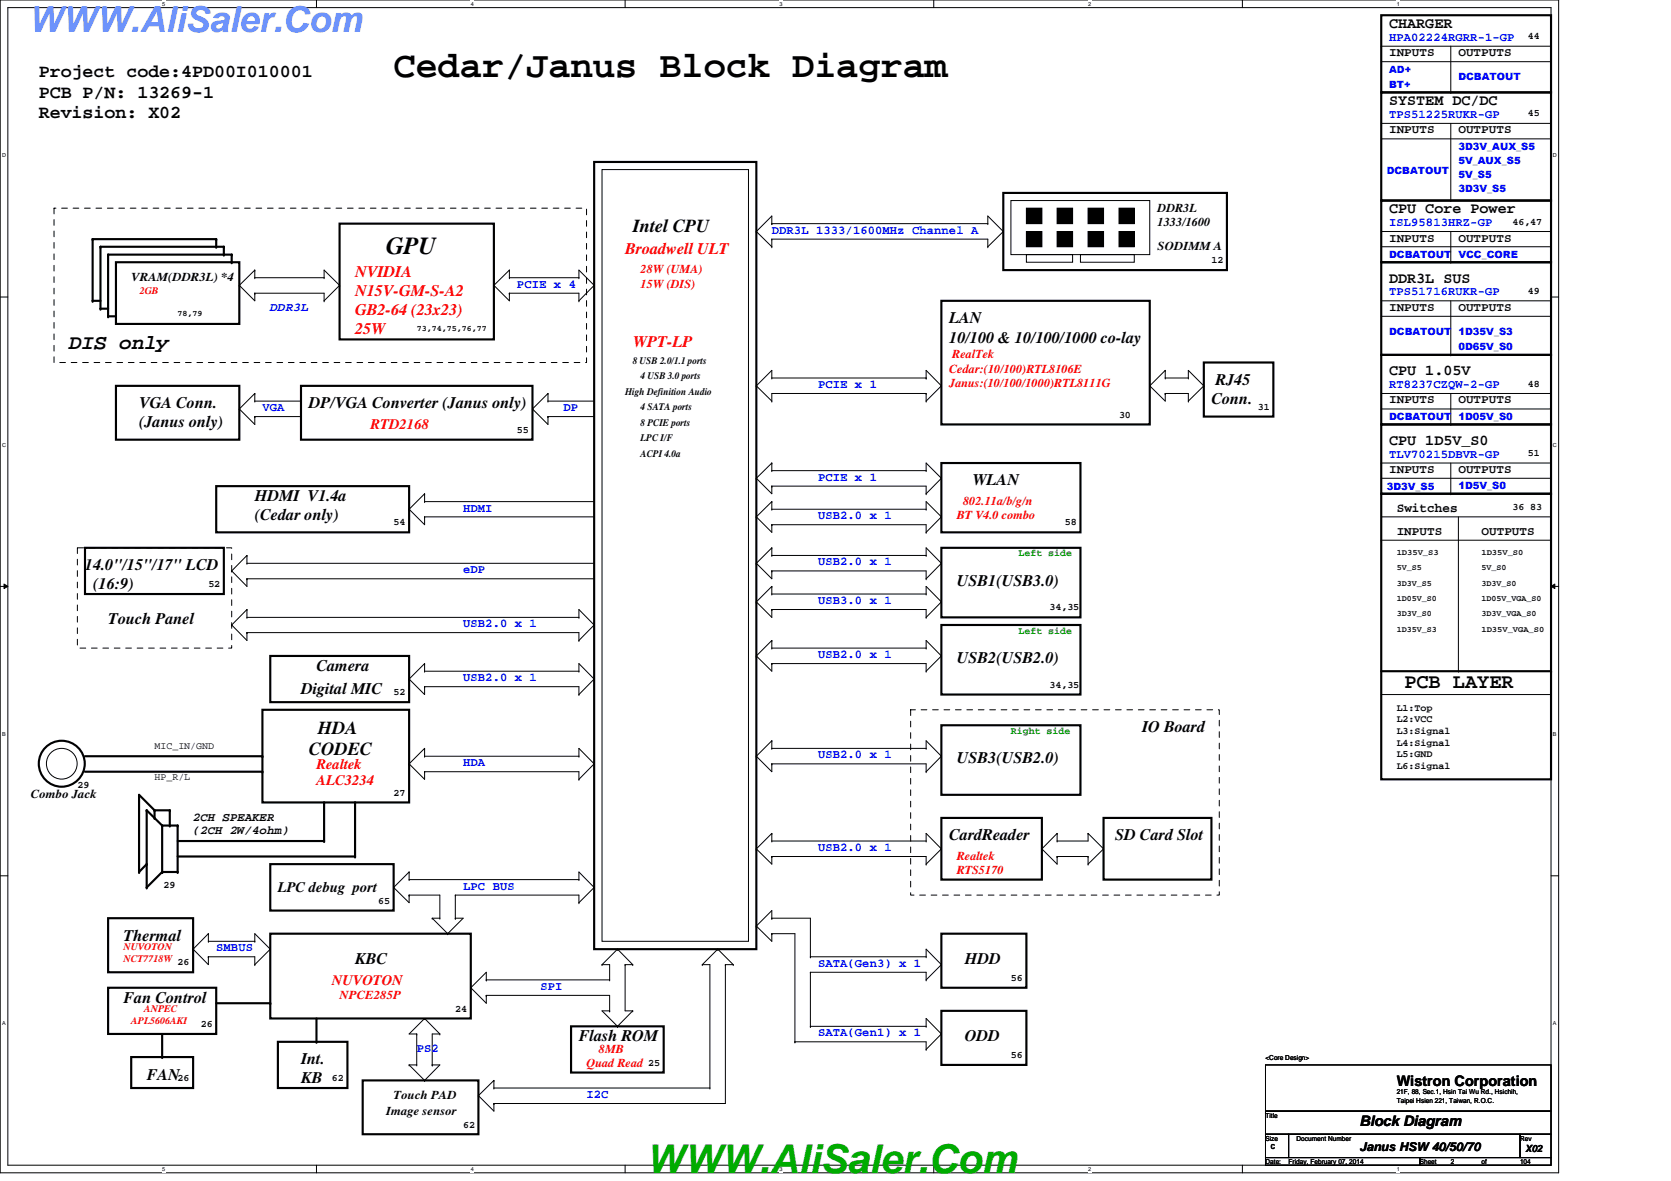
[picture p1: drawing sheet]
<svg xmlns="http://www.w3.org/2000/svg" width="297mm" height="210mm" viewBox="0 0 297 210" stroke-linecap="round" stroke-linejoin="round" font-family="sans-serif">
<path d="M0 0h277.1v208.4h-277.1zM1.4 1.4h274.3v205.7h-274.3z" fill="none" stroke="#000" stroke-width=".18"/>
<g fill="#fff">
<path d="M28.8 .1h.6v1.1h-.6z"/>
<path d="M28.8 207.2h.6v1.1h-.6z"/>
</g>
<path d="M56.3 0v1.4M56.3 207.1v1.3" fill="none" stroke="#000" stroke-width=".18"/>
<g fill="#fff">
<path d="M83.7 .1h.5v1.1h-.5z"/>
<path d="M83.7 207.2h.5v1.1h-.5z"/>
</g>
<path d="M111.1 0v1.4M111.1 207.1v1.3" fill="none" stroke="#000" stroke-width=".18"/>
<g fill="#fff">
<path d="M138.6 .1h.5v1.1h-.5z"/>
<path d="M138.6 207.2h.5v1.1h-.5z"/>
</g>
<path d="M166 0v1.4M166 207.1v1.3" fill="none" stroke="#000" stroke-width=".18"/>
<g fill="#fff">
<path d="M193.4 .1h.6v1.1h-.6z"/>
<path d="M193.4 207.2h.6v1.1h-.6z"/>
</g>
<path d="M220.8 0v1.4M220.8 207.1v1.3" fill="none" stroke="#000" stroke-width=".18"/>
<g fill="#fff">
<path d="M248.3 .1h.5v1.1h-.5z"/>
<path d="M248.3 207.2h.5v1.1h-.5z"/>
<path d="M.4 27.1h.7v1.1h-.7z"/>
<path d="M276.1 27.1h.7v1.1h-.7z"/>
<path d="M.4 78.5h.7v1.1h-.7z"/>
<path d="M276.1 78.5h.7v1.1h-.7z"/>
</g>
<path d="M0 52.8h1.4M275.7 52.8h1.4" fill="none" stroke="#000" stroke-width=".18"/>
<g fill="#fff">
<path d="M.4 129.9h.6v1.1h-.6z"/>
<path d="M276.1 129.9h.6v1.1h-.6z"/>
</g>
<path d="M0 104.2h1.4M.7 103.8l.7 .4-.7 .4zM275.7 104.2h1.4M275.7 104.2l.7-.4v.8z" fill="none" stroke="#000" stroke-width=".18"/>
<path d="M.7 103.8l.7 .4-.7 .4zM275.7 104.2l.7-.4v.8z" fill="#000"/>
<g fill="#fff">
<path d="M.4 181.4h.6v1.1h-.6z"/>
<path d="M276.1 181.4h.6v1.1h-.6z"/>
</g>
<g fill="none" stroke="#000" stroke-width=".18">
<path d="M245.5 8.2h30.2M245.5 8.2h.1M245.5 11h30.2M257.9 16.4h.1M257.9 8.2v8.2M275.7 11h.1M107 30.1h26.1v137.2h-26.1zM137.2 39.8h38.4M137.2 39.8h.1M137.2 39.8v-1.4l-2.8 2.7M175.6 39.8h.1M175.6 39.8v-1.4l2.7 2.7"/>
<path d="M179.7 35.6h24.7v9.7h-24.7zM182.5 37h2.7v2.8h-2.7zM187.9 37h2.8v2.8h-2.8zM193.4 37h2.8v2.8h-2.8zM198.9 37h2.7v2.8h-2.7zM245.5 24.7h30.2M245.5 21.9h30.2M257.9 35.6h.1M257.9 21.9v13.7M275.7 24.7h.1M275.7 21.9h.1M42.5 50.7l2.8 2.8v-1.4"/>
<path d="M42.5 50.7h.1M45.3 49.4h12.3M45.3 52.1h12.3v1.4M45.3 52.1h.1M45.3 48h.1M45.3 49.4h.1M45.3 48l-2.8 2.7M45.3 48v1.4M57.6 53.5h.1M57.6 49.4h.1M57.6 49.4v-1.4l2.8 2.7M60.4 50.7l-2.8 2.8"/>
<path d="M60.4 50.7h.1M87.8 50.7l2.7 2.8v-1.4M87.8 50.7h.1M90.5 49.4h.1M90.5 52.1h.1M90.5 48h.1M90.5 48l-2.7 2.7M90.5 48v1.4M90.5 49.4h12.4M90.5 52.1h12.4v1.4M102.9 49.4h.1M102.9 53.5h.1"/>
<path d="M102.9 49.4v-1.4l2.7 2.7M105.6 50.7h.1M105.6 50.7l-2.7 2.8M134.4 41.1h.1M134.4 41.1l2.8 2.8M137.2 42.5h38.4v1.4M137.2 43.9h.1M137.2 42.5h.1M137.2 42.5v1.4M175.6 43.9h.1M178.3 41.1h.1M178.3 41.1l-2.7 2.8"/>
<path d="M182.5 45.3h8.2v1.3h-8.2zM182.5 41.1h2.7v2.8h-2.7zM187.9 41.1h2.8v2.8h-2.8zM192.1 45.3h9.5v1.3h-9.5zM193.4 41.1h2.8v2.8h-2.8zM198.9 41.1h2.7v2.8h-2.7zM245.5 41.1h30.2M245.5 43.9h30.2M245.5 53.5h30.2M245.5 56.2h30.2M257.9 46.6h.1M257.9 41.1v5.5"/>
<path d="M257.9 53.5v9.6M275.7 41.1h.1M275.7 43.9h.1M275.7 53.5h.1M275.7 56.2h.1M42.5 72.7l2.8 2.7v-1.4M42.5 72.7h.1M45.3 74h8.2M45.3 71.3h8.2M45.3 71.3h.1M45.3 74h.1M45.3 69.9h.1"/>
<path d="M45.3 69.9v1.4M45.3 69.9l-2.8 2.8M94.7 72.7l2.7 2.7v-1.4M94.7 72.7h.1M97.4 74h8.2M97.4 71.3h8.2M97.4 74h.1M97.4 71.3h.1M97.4 69.9h.1M97.4 69.9v1.4M97.4 69.9l-2.7 2.8M134.4 68.6h.1"/>
<path d="M134.4 68.6l2.8 2.7M137.2 71.3h.1M137.2 67.2h.1M137.2 67.2v-1.4l-2.8 2.8M137.2 67.2h27.4M164.6 69.9h.1M164.6 71.3h.1M164.6 67.2h.1M164.6 67.2v-1.4l2.7 2.8M164.6 69.9v1.4M164.6 69.9h-27.4v1.4M167.3 68.6l-2.7 2.7"/>
<path d="M167.3 68.6h.1M204.4 68.6l2.7 2.7v-1.4M204.4 68.6h.1M207.1 67.2h.1M207.1 69.9h.1M207.1 65.8h.1M207.1 65.8v1.4M207.1 65.8l-2.7 2.8M207.1 67.2h4.1M207.1 69.9h4.1v1.4M211.2 67.2h.1M211.2 71.3h.1"/>
<path d="M211.2 67.2v-1.4l2.8 2.8M214 68.6h.1M214 68.6l-2.8 2.7M245.5 69.9h30.2M245.5 72.7h30.2M257.9 75.4h.1M257.9 63.1h.1M257.9 69.9v5.5M275.7 72.7h.1M275.7 69.9h.1M43.9 98.7h.1M43.9 98.7l-2.7 2.8"/>
<path d="M43.9 98.7v1.4M72.7 90.5l2.8 2.8v-1.4M72.7 90.5h.1M75.5 91.9h30.1M75.5 89.2h30.1M75.5 89.2h.1M75.5 87.8h.1M75.5 91.9h.1M75.5 87.8v1.4M75.5 87.8l-2.8 2.7M134.4 91.9h.1M134.4 85h.1"/>
<path d="M134.4 85l2.8 2.8v-1.4M134.4 91.9l2.8 2.7v-1.3M137.2 86.4h27.4v1.4M137.2 93.3h27.4v1.3M137.2 98.7h27.4M137.2 83.7h27.4M137.2 90.5h27.4M137.2 98.7h.1M137.2 97.4h.1M137.2 86.4h.1M137.2 83.7h.1M137.2 93.3h.1"/>
<path d="M137.2 82.3h.1M137.2 90.5h.1M137.2 89.2h.1M137.2 82.3v1.4M137.2 89.2v1.3M137.2 97.4v1.3M137.2 97.4l-2.8 2.7M137.2 82.3l-2.8 2.7M137.2 89.2l-2.8 2.7M164.6 98.7h.1M164.6 83.7h.1M164.6 87.8h.1"/>
<path d="M164.6 90.5h.1M164.6 94.6h.1M164.6 83.7v-1.4l2.7 2.7M164.6 90.5v-1.3l2.7 2.7M164.6 98.7v-1.3l2.7 2.7M167.3 85l-2.7 2.8M167.3 91.9l-2.7 2.7M167.3 85h.1M167.3 91.9h.1M245.5 82.3h30.2M245.5 96h30.2M245.5 82.3h.1"/>
<path d="M245.5 96h.1M245.5 85h30.2M245.5 91.9h30.2M257.9 87.8h.1M257.9 82.3v5.5M259.2 91.9v27.4M275.7 85h.1M275.7 91.9h.1M41.2 101.5l2.7 2.7v-1.3M41.2 111.1l2.7 2.7v-1.4M41.2 101.5h.1M41.2 111.1h.1"/>
<path d="M43.9 100.1h61.7M43.9 102.9h61.7M43.9 112.4h59v1.4M43.9 109.7h59M43.9 112.4h.1M43.9 102.9h.1M43.9 100.1h.1M43.9 109.7h.1M43.9 108.3h.1M43.9 108.3v1.4M43.9 108.3l-2.7 2.8M75.5 119.3h27.4"/>
<path d="M75.5 119.3h.1M75.5 117.9h.1M75.5 117.9v1.4M75.5 117.9l-2.8 2.8M102.9 113.8h.1M102.9 109.7h.1M102.9 119.3h.1M102.9 109.7v-1.4l2.7 2.8M102.9 119.3v-1.4l2.7 2.8M105.6 111.1h.1M105.6 111.1l-2.7 2.7M134.4 107h.1"/>
<path d="M134.4 100.1h.1M134.4 116.6h.1M134.4 100.1l2.8 2.8v-1.4M134.4 107l2.8 2.7v-1.4M134.4 116.6l2.8 2.7v-1.4M137.2 105.6h27.4M137.2 101.5h27.4v1.4M137.2 108.3h27.4v1.4M137.2 117.9h27.4v1.4M137.2 115.2h27.4M137.2 104.2h.1M137.2 105.6h.1"/>
<path d="M137.2 108.3h.1M137.2 101.5h.1M137.2 117.9h.1M137.2 115.2h.1M137.2 113.8h.1M137.2 104.2v1.4M137.2 113.8v1.4M137.2 104.2l-2.8 2.8M137.2 113.8l-2.8 2.8M164.6 105.6h.1M164.6 109.7h.1M164.6 102.9h.1"/>
<path d="M164.6 119.3h.1M164.6 115.2h.1M164.6 105.6v-1.4l2.7 2.8M164.6 115.2v-1.4l2.7 2.8M167.3 107l-2.7 2.7M167.3 100.1l-2.7 2.8M167.3 116.6l-2.7 2.7M167.3 107h.1M167.3 100.1h.1M167.3 116.6h.1M259.2 119.3h.1M72.7 120.7l2.8 2.7v-1.4"/>
<path d="M72.7 135.8l2.8 2.7v-1.3M72.7 120.7h.1M72.7 135.8h.1M75.5 122h27.4v1.4M75.5 137.2h27.4v1.3M75.5 134.4h27.4M75.5 122h.1M75.5 137.2h.1M75.5 134.4h.1M75.5 133h.1M75.5 133v1.4M75.5 133l-2.8 2.8"/>
<path d="M102.9 123.4h.1M102.9 138.5h.1M102.9 134.4h.1M102.9 134.4v-1.4l2.7 2.8M105.6 120.7h.1M105.6 135.8h.1M105.6 120.7l-2.7 2.7M105.6 135.8l-2.7 2.7M134.4 134.4h.1M134.4 134.4l2.8 2.8v-1.4M137.2 135.8h27.4v1.4M137.2 133h27.4"/>
<path d="M137.2 133h.1M137.2 135.8h.1M137.2 131.7h.1M137.2 131.7v1.3M137.2 131.7l-2.8 2.7M164.6 137.2h.1M164.6 133h.1M164.6 133v-1.3l2.7 2.7M167.3 134.4l-2.7 2.8M167.3 134.4h.1M245.5 123.4h30.2M275.7 123.4h.1"/>
<path d="M0 155.7h1.4M70 157.7h.1M70 157.7l2.7 2.7v-1.3M72.7 156.3h30.2M72.7 159.1h5.5v4.1M72.7 159.1h.1M72.7 156.3h.1M72.7 155h.1M72.7 155v1.3M72.7 155l-2.7 2.7M80.9 159.1h22v1.3M80.9 159.1h.1"/>
<path d="M80.9 159.1v4.1M102.9 156.3h.1M102.9 156.3v-1.3l2.7 2.7M105.6 157.7h.1M105.6 157.7l-2.7 2.7M134.4 150.9h.1M134.4 150.9l2.8 2.7v-1.4M137.2 152.2h27.4v1.4M137.2 149.5h27.4M137.2 152.2h.1M137.2 149.5h.1M137.2 148.1h.1"/>
<path d="M137.2 148.1v1.4M137.2 148.1l-2.8 2.8M164.6 153.6h.1M164.6 149.5h.1M164.6 149.5v-1.4l2.7 2.8M167.3 150.9l-2.7 2.7M167.3 150.9h.1M185.2 150.9l2.7 2.7v-1.4M185.2 150.9h.1M187.9 152.2h5.5M187.9 152.2h.1M187.9 148.1h.1"/>
<path d="M187.9 149.5h.1M187.9 148.1v1.4M187.9 148.1l-2.7 2.8M193.4 148.1h.1M193.4 153.6h.1M193.4 152.2h.1M193.4 148.1v1.4h-5.5M193.4 152.2v1.4M193.4 148.1l2.8 2.8M196.2 150.9h.1M196.2 150.9l-2.8 2.7M275.7 155.7h1.4"/>
<path d="M34.3 168.7h.1M34.3 168.7l2.7 2.7v-1.3M37 170.1h8.3v1.4M37 167.3h8.3M37 167.3h.1M37 170.1h.1M37 165.9h.1M37 165.9l-2.7 2.8M37 165.9v1.4M45.3 171.4h.1M45.3 167.3h.1M45.3 167.3v-1.4l2.7 2.8"/>
<path d="M48 168.7l-2.7 2.7M48 168.7h.1M76.8 163.2h1.4M76.8 163.2h.1M76.8 163.2l2.8 2.7M78.2 163.2h.1M79.6 165.9h.1M80.9 163.2h1.4l-2.7 2.7M80.9 163.2h.1M83.7 175.6h.1M83.7 175.6l2.7 2.7v-1.4M86.4 174.2h.1"/>
<path d="M86.4 176.9h.1M86.4 174.2v-1.4l-2.7 2.8M86.4 176.9h22v2.8M86.4 174.2h22M102.9 160.4h.1M107 171.4h1.4v2.8M107 171.4h.1M108.4 179.7h.1M108.4 174.2h.1M108.4 179.7h-1.4l2.8 2.7M109.8 168.7l2.7 2.7M109.8 168.7h.1"/>
<path d="M109.8 168.7l-2.8 2.7M111.1 171.4h.1M111.1 171.4v8.3h1.4M111.1 171.4h1.4M112.5 179.7h.1M112.5 171.4h.1M112.5 179.7l-2.7 2.7M124.8 171.4h1.4v22M124.8 171.4h.1M127.6 168.7h.1M127.6 168.7l-2.8 2.7M127.6 168.7l2.7 2.7"/>
<path d="M128.9 171.4h.1M128.9 171.4h1.4M128.9 171.5v24.6h-41.1M130.3 171.4h.1M134.4 164.6h.1M134.4 164.6l2.8 2.7v-1.4M137.2 165.9h4.1v19.3M137.2 165.9h.1M137.2 163.2h.1M137.2 163.2v-1.4l-2.8 2.8M137.2 163.2h6.9v6.9M144.1 172.8h20.5v1.4"/>
<path d="M144.1 170.1h20.5M144.1 172.8h.1M144.1 170.1h.1M144.1 172.8v9.6M164.6 174.2h.1M164.6 170.1h.1M164.6 170.1v-1.4l2.7 2.8M167.3 171.4l-2.7 2.8M167.3 171.4h.1M72.7 189.3h1.4M72.7 189.3h.1M72.7 189.3l2.8 2.7"/>
<path d="M74.1 183.8h.1M74.1 189.3h.1M74.1 183.8v5.5M75.5 181h.1M75.5 192h.1M75.5 181l2.7 2.8M75.5 181l-2.8 2.8h1.4M76.8 189.3h1.4l-2.7 2.7M76.8 189.3h.1M78.2 183.8h.1M78.2 183.8h-1.4v5.5M85 194.7l2.8 2.8v-1.4"/>
<path d="M85 194.7h.1M87.8 193.4h38.4M87.8 196.1h.1M87.8 192h.1M87.8 193.4h.1M87.8 192l-2.8 2.7M87.8 192v1.4M109.8 182.4h.1M126.2 193.4h.1M141.3 185.2h23.3v1.3M141.3 185.2h.1M144.1 182.4h20.5"/>
<path d="M144.1 182.4h.1M164.6 186.5h.1M164.6 182.4h.1M164.6 182.4v-1.4l2.7 2.8M167.3 183.8l-2.7 2.7M167.3 183.8h.1M225 189.3h50.7v8.2h-50.7zM225 197.5h50.7v4.1h-50.7zM225 201.6h4.1v4.1h-4.1zM225 205.7h27.4v1.4h-27.4zM229.1 201.6h41.1v4.1h-41.1zM252.4 205.7h23.3v1.4h-23.3z"/>
<path d="M270.2 201.6h5.5v4.1h-5.5z"/>
<circle cx="11" cy="135.7" r="2.74"/>
</g>
<g fill="none" stroke="#000" stroke-width=".38">
<path d="M245.5 16.4h30.2v19.2h-30.2zM245.5 2.7h30.2v13.7h-30.2zM60.4 39.8h27.4v20.5h-27.4zM105.6 28.8h28.8v139.9h-28.8zM178.3 34.3h39.8v13.7h-39.8zM245.5 35.6h30.2v11h-30.2zM20.6 46.6h21.9v11h-21.9zM38.4 43.9v-1.4h-21.9v11h1.4M39.8 45.3v-1.4h-21.9v11h1.3M41.2 46.6v-1.3h-22v10.9h1.4M167.3 53.5h37.1v21.9h-37.1zM245.5 46.6h30.2v16.5h-30.2z"/>
<path d="M20.6 68.6h21.9v9.5h-21.9zM53.5 68.6h41.2v9.5h-41.2zM214 64.4h12.4v9.6h-12.4zM245.5 63.1h30.2v12.3h-30.2zM245.5 75.4h30.2v12.4h-30.2zM15.1 97.4h24.7v8.2h-24.7zM38.4 86.4h34.3v8.2h-34.3zM167.3 97.4h24.8v12.3h-24.8zM167.3 82.3h24.8v12.3h-24.8zM245.5 87.8h30.2v50.7h-30.2zM48 116.6h24.7v8.2h-24.7zM167.3 111.1h24.8v12.3h-24.8z"/>
<path d="M245.5 119.3h30.2M15.1 137.2h31.5M15.1 134.4h31.5M46.6 126.2h26.1v16.4h-26.1zM167.3 128.9h24.8v12.4h-24.8zM27.5 144l-2.8-2.7v13.7l1.4-1.4M27.5 144h2.7v2.7M27.5 144v1.4M28.8 146.7h2.8v8.3h-2.8M28.8 146.7l-2.7-2.7v13.7l2.7-2.7M28.8 146.7v8.3M48 153.6h22v8.2h-22z"/>
<path d="M57.6 142.6v6.9h-26M63.1 142.6v9.6h-31.5M167.3 145.4h17.9v10.9h-17.9zM196.2 145.4h19.1v10.9h-19.1zM19.2 163.2h15.1v9.6h-15.1zM19.2 175.6h19.2v8.2h-19.2zM38.4 178.3h9.6M48 165.9h35.7v15.1h-35.7zM167.3 165.9h15.2v9.7h-15.2zM167.3 179.7h15.2v9.6h-15.2zM23.3 187.9h11v5.5h-11zM28.8 183.8v4.1"/>
<path d="M49.4 185.2h12.4v8.2h-12.4zM56.3 181v4.2M64.5 192h20.5v9.6h-20.5zM101.5 182.4h16.5v8.2h-16.5z"/>
<circle cx="11" cy="135.7" r="4.1"/>
</g>
<g fill="#000">
<circle cx="16.5" cy="53.5" r=".19"/>
<circle cx="16.5" cy="42.5" r=".19"/>
<circle cx="17.9" cy="43.9" r=".19"/>
<circle cx="17.9" cy="54.9" r=".19"/>
<circle cx="19.2" cy="45.3" r=".19"/>
<circle cx="19.2" cy="56.2" r=".19"/>
<circle cx="38.4" cy="42.5" r=".19"/>
<circle cx="38.4" cy="43.9" r=".19"/>
<circle cx="39.8" cy="43.9" r=".19"/>
<circle cx="39.8" cy="45.3" r=".19"/>
<circle cx="41.2" cy="46.6" r=".19"/>
<circle cx="41.2" cy="45.3" r=".19"/>
<circle cx="275.7" cy="119.3" r=".19"/>
<circle cx="46.6" cy="134.4" r=".19"/>
<circle cx="46.6" cy="137.2" r=".19"/>
<circle cx="24.7" cy="155" r=".19"/>
<circle cx="26.1" cy="144" r=".19"/>
<circle cx="26.1" cy="153.6" r=".19"/>
<circle cx="26.1" cy="157.7" r=".19"/>
<circle cx="27.5" cy="144" r=".19"/>
<circle cx="27.5" cy="145.4" r=".19"/>
<circle cx="28.8" cy="146.7" r=".19"/>
<circle cx="28.8" cy="155" r=".19"/>
<circle cx="30.2" cy="146.7" r=".19"/>
<circle cx="30.2" cy="144" r=".19"/>
<circle cx="31.6" cy="146.7" r=".19"/>
<circle cx="31.6" cy="155" r=".19"/>
<circle cx="57.6" cy="149.5" r=".19"/>
<circle cx="57.6" cy="142.6" r=".19"/>
<circle cx="63.1" cy="152.2" r=".19"/>
<circle cx="63.1" cy="142.6" r=".19"/>
<circle cx="48" cy="178.3" r=".19"/>
<circle cx="28.8" cy="187.9" r=".19"/>
<circle cx="56.3" cy="185.2" r=".19"/>
</g>
<path d="M9.6 37h94.7v27.4h-94.7zM13.8 97.4h27.4v17.8h-27.4zM161.9 126.2h54.8v32.9h-54.8z" fill="none" stroke="#000" stroke-width=".18" stroke-dasharray="1 1 1 1 1 1 1 1"/>
<g fill="#000">
<path d="M182.5 37h2.7v2.8h-2.7z" fill-rule="evenodd"/>
<path d="M187.9 37h2.8v2.8h-2.8z" fill-rule="evenodd"/>
<path d="M193.4 37h2.8v2.8h-2.8z" fill-rule="evenodd"/>
<path d="M198.9 37h2.7v2.8h-2.7z" fill-rule="evenodd"/>
<path d="M182.5 41.1h2.7v2.8h-2.7z" fill-rule="evenodd"/>
<path d="M187.9 41.1h2.8v2.8h-2.8z" fill-rule="evenodd"/>
<path d="M193.4 41.1h2.8v2.8h-2.8z" fill-rule="evenodd"/>
<path d="M198.9 41.1h2.7v2.8h-2.7z" fill-rule="evenodd"/>
</g>
<text font-size="7.1" fill="#00ab00" x="114.9" y="208.6">WWW.AliSaler.Com</text>
<text font-size="6.6" x="70" y="13.7">Cedar/Janus Block Diagram</text>
<text font-size="6.3" fill="#6b91ff" x="5.1" y="5.6">WWW.AliSaler.Com</text>
<text font-size="4.4" x="68.6" y="45.1">GPU</text>
<g font-size="3.7">
<text x="12.4" y="62.1">DIS only</text>
<text x="249.6" y="122.3">PCB LAYER</text>
</g>
<g font-size="3.3">
<text x="6.9" y="17.4">PCB P/N: 13269-1</text>
<text x="6.9" y="13.7">Project code:4PD00I010001</text>
<text x="6.9" y="21">Revision: X02</text>
<text x="112.5" y="41.3">Intel CPU</text>
<text x="56.5" y="130.5">HDA</text>
<text x="54.9" y="134.2">CODEC</text>
</g>
<g font-size="2.9" fill="#f00">
<text x="111.1" y="45.1">Broadwell ULT</text>
<text x="63.1" y="49.2">NVIDIA</text>
<text x="63.1" y="52.6">N15V-GM-S-A2</text>
<text x="63.1" y="56">GB2-64 (23x23)</text>
<text x="63.1" y="59.4">25W</text>
<text x="112.5" y="61.6">WPT-LP</text>
</g>
<g font-size="2.9">
<text x="168.7" y="57.5">LAN</text>
<text x="168.7" y="60.9">10/100 &amp; 10/100/1000 co-lay</text>
<text x="215.3" y="71.8">Conn.</text>
<text x="216.1" y="68.5">RJ45</text>
<text x="24.7" y="72.6">VGA Conn.</text>
<text x="24.7" y="75.9">(Janus only)</text>
<text x="54.9" y="72.6">DP/VGA Converter (Janus only)</text>
<text x="45.3" y="89">HDMI V1.4a</text>
<text x="172.8" y="86.3">WLAN</text>
<text x="45.3" y="92.4">(Cedar only)</text>
<text x="15.1" y="101.3">14.0&quot;/15&quot;/17&quot; LCD</text>
<text x="16.6" y="104.7">(16:9)</text>
<text x="170.1" y="104.1">USB1(USB3.0)</text>
<text x="19.2" y="111">Touch Panel</text>
<text x="56.3" y="119.2">Camera</text>
<text x="170.1" y="117.8">USB2(USB2.0)</text>
<text x="53.5" y="123.3">Digital MIC</text>
<text x="203" y="130.2">IO Board</text>
<text x="170.1" y="135.6">USB3(USB2.0)</text>
<text x="168.7" y="149.4">CardReader</text>
<text x="198.2" y="149.4">SD Card Slot</text>
<text x="22" y="167.2">Thermal</text>
<text x="63.1" y="171.3">KBC</text>
<text x="171.5" y="171.3">HDD</text>
<text x="22" y="178.2">Fan Control</text>
<text x="102.9" y="185">Flash ROM</text>
<text x="171.5" y="185">ODD</text>
<text x="26.1" y="191.9">FAN</text>
<text x="53.5" y="189.1">Int.</text>
<text x="53.5" y="192.5">KB</text>
</g>
<g font-size="2.7">
<text x="246.9" y="5">CHARGER</text>
<text x="246.9" y="18.7">SYSTEM DC/DC</text>
<text x="246.9" y="37.9">CPU Core Power</text>
<text x="246.9" y="50.3">DDR3L SUS</text>
<text x="246.9" y="66.7">CPU 1.05V</text>
<text x="246.9" y="79.1">CPU 1D5V_S0</text>
</g>
<g font-size="2.6" fill="#f00">
<text x="65.9" y="76.3">RTD2168</text>
<text x="56.3" y="136.7">Realtek</text>
<text x="56.3" y="139.4">ALC3234</text>
<text x="59" y="175.1">NUVOTON</text>
</g>
<g font-size="2.6">
<text x="49.4" y="158.6">LPC debug port</text>
<text x="248.3" y="193">Wistron Corporation</text>
<text x="241.7" y="200.1">BlockDiagram</text>
</g>
<text font-size="2.3" x="248.3" y="91.1">Switches</text>
<g font-size="2.2" fill="#00f">
<text x="246.9" y="7.2">HPA02224RGRR-1-GP</text>
<text x="246.9" y="21">TPS51225RUKR-GP</text>
<text x="137.2" y="41.5">DDR3L 1333/1600MHz Channel A</text>
<text x="246.9" y="40.2">ISL95813HRZ-GP</text>
<text x="91.9" y="51.1">PCIE x 4</text>
<text x="246.9" y="52.5">TPS51716RUKR-GP</text>
<text x="48" y="55.3">DDR3L</text>
<text x="145.4" y="69">PCIE x 1</text>
<text x="246.9" y="69">RT8237CZQW-2-GP</text>
<text x="46.6" y="73.1">VGA</text>
<text x="100.2" y="73.1">DP</text>
<text x="246.9" y="81.3">TLV70215DBVR-GP</text>
<text x="145.4" y="85.4">PCIE x 1</text>
<text x="82.3" y="90.9">HDMI</text>
<text x="145.4" y="92.3">USB2.0 x 1</text>
<text x="82.3" y="101.9">eDP</text>
<text x="145.4" y="100.5">USB2.0 x 1</text>
<text x="145.4" y="107.4">USB3.0 x 1</text>
<text x="82.3" y="111.5">USB2.0 x 1</text>
<text x="145.4" y="117">USB2.0 x 1</text>
<text x="82.3" y="121.1">USB2.0 x 1</text>
<text x="82.3" y="136.2">HDA</text>
<text x="145.4" y="134.8">USB2.0 x 1</text>
<text x="145.4" y="151.3">USB2.0 x 1</text>
<text x="82.3" y="158.1">LPC BUS</text>
<text x="38.4" y="169.1">SMBUS</text>
<text x="145.4" y="171.8">SATA(Gen3) x 1</text>
<text x="96.1" y="175.9">SPI</text>
<text x="145.4" y="184.2">SATA(Gen1) x 1</text>
<text x="74.1" y="186.9">PS2</text>
<text x="104.3" y="195.2">I2C</text>
</g>
<g font-size="2.2">
<text x="246.9" y="10">INPUTS</text>
<text x="259.2" y="10">OUTPUTS</text>
<text x="246.9" y="23.7">INPUTS</text>
<text x="259.2" y="23.7">OUTPUTS</text>
<text x="205.8" y="37.6">DDR3L</text>
<text x="205.8" y="40.2">1333/1600</text>
<text x="205.8" y="44.5">SODIMM A</text>
<text x="246.9" y="42.9">INPUTS</text>
<text x="259.2" y="42.9">OUTPUTS</text>
<text x="23.3" y="50">VRAM(DDR3L) *4</text>
<text x="246.9" y="55.2">INPUTS</text>
<text x="259.2" y="55.2">OUTPUTS</text>
<text x="246.9" y="71.7">INPUTS</text>
<text x="259.2" y="71.7">OUTPUTS</text>
<text x="246.9" y="84.1">INPUTS</text>
<text x="259.2" y="84.1">OUTPUTS</text>
<text x="248.3" y="95">INPUTS</text>
<text x="263.4" y="95">OUTPUTS</text>
<text x="5.5" y="141.9">Combo Jack</text>
<text x="34.3" y="145.8">2CH SPEAKER</text>
<text x="34.3" y="148.3">(2CH 2W/4ohm)</text>
<text x="70" y="195.4">Touch PAD</text>
<text x="68.6" y="198.1">Image sensor</text>
<text x="241.7" y="204.6">Janus HSW 40/50/70</text>
</g>
<g font-size="2.2" fill="#f00">
<text x="113.9" y="51.1">15W (DIS)</text>
<text x="113.9" y="48.6">28W (UMA)</text>
<text x="169.3" y="63.7">RealTek</text>
<text x="168.7" y="66.3">Cedar:(10/100)RTL8106E</text>
<text x="168.7" y="68.8">Janus:(10/100/1000)RTL8111G</text>
<text x="171.2" y="89.7">802.11a/b/g/n</text>
<text x="170.1" y="92.3">BT V4.0 combo</text>
<text x="170.1" y="155.4">RTS5170</text>
<text x="170.1" y="152.9">Realtek</text>
<text x="60.4" y="177.5">NPCE285P</text>
<text x="104.3" y="189.7">Quad Read</text>
<text x="106.5" y="187.2">8MB</text>
</g>
<g font-size="1.8">
<text x="271.6" y="7">44</text>
<text x="271.6" y="20.7">45</text>
<text x="268.9" y="39.9">46,47</text>
<text x="215.3" y="46.8">12</text>
<text x="271.6" y="52.2">49</text>
<text x="112.5" y="64.7">8 USB 2.0/1.1 ports</text>
<text x="111.1" y="70.2">High Definition Audio</text>
<text x="113.9" y="67.4">4 USB 3.0 ports</text>
<text x="271.6" y="68.7">48</text>
<text x="91.9" y="77">55</text>
<text x="113.9" y="72.9">4 SATA ports</text>
<text x="113.9" y="75.7">8 PCIE ports</text>
<text x="198.9" y="74.2">30</text>
<text x="223.6" y="72.8">31</text>
<text x="113.9" y="78.4">LPC I/F</text>
<text x="113.9" y="81.2">ACPI 4.0a</text>
<text x="271.6" y="81.1">51</text>
<text x="70" y="93.4">54</text>
<text x="189.3" y="93.4">58</text>
<text x="268.9" y="90.7">36 83</text>
<text x="37" y="104.4">52</text>
<text x="186.6" y="108.5">34,35</text>
<text x="70" y="123.6">52</text>
<text x="186.6" y="122.2">34,35</text>
<text x="248.3" y="126.3">L1:Top</text>
<text x="248.3" y="128.4">L2:VCC</text>
<text x="248.3" y="130.5">L3:Signal</text>
<text x="27.5" y="133.1">MIC_IN/GND</text>
<text x="248.3" y="132.5">L4:Signal</text>
<text x="248.3" y="134.6">L5:GND</text>
<text x="248.3" y="136.7">L6:Signal</text>
<text x="13.8" y="140">29</text>
<text x="27.5" y="138.6">HP_R/L</text>
<text x="70" y="141.4">27</text>
<text x="29.1" y="157.9">29</text>
<text x="67.2" y="160.6">65</text>
<text x="31.6" y="171.6">26</text>
<text x="80.9" y="179.8">24</text>
<text x="179.7" y="174.3">56</text>
<text x="35.7" y="182.5">26</text>
<text x="115.2" y="189.4">25</text>
<text x="179.7" y="188">56</text>
<text x="31.6" y="192.2">26</text>
<text x="59" y="192.2">62</text>
<text x="82.3" y="200.4">62</text>
<text x="271.2" y="204.7">X02</text>
</g>
<g font-size="1.8" fill="#00f">
<text x="246.9" y="12.9">AD+</text>
<text x="246.9" y="15.7">BT+</text>
<text x="259.2" y="14.3">DCBATOUT</text>
<text x="259.2" y="26.6">3D3V_AUX_S5</text>
<text x="259.2" y="29.1">5V_AUX_S5</text>
<text x="246.5" y="30.9">DCBATOUT</text>
<text x="259.2" y="31.6">5V_S5</text>
<text x="259.2" y="34.1">3D3V_S5</text>
<text x="246.9" y="45.8">DCBATOUT</text>
<text x="259.2" y="45.8">VCC_CORE</text>
<text x="246.9" y="59.5">DCBATOUT</text>
<text x="259.2" y="59.5">1D35V_S3</text>
<text x="259.2" y="62.3">0D65V_S0</text>
<text x="246.9" y="74.6">DCBATOUT</text>
<text x="259.2" y="74.6">1D05V_S0</text>
<text x="246.5" y="87.1">3D3V_S5</text>
<text x="259.2" y="87">1D5V_S0</text>
</g>
<g font-size="1.8" fill="#f00">
<text x="24.8" y="52.3">2GB</text>
<text x="22" y="168.9">NUVOTON</text>
<text x="22" y="171">NCT7718W</text>
<text x="25.7" y="179.9">ANPEC</text>
<text x="23.3" y="182">APL5606AKI</text>
</g>
<g font-size="1.8" fill="#008000">
<text x="181.1" y="98.9">Left side</text>
<text x="181.1" y="112.6">Left side</text>
<text x="179.7" y="130.4">Right side</text>
</g>
<g font-size="1.5">
<text x="31.6" y="56.1">78,79</text>
<text x="74.1" y="58.8">73,74,75,76,77</text>
<text x="248.3" y="98.6">1D35V_S3</text>
<text x="248.3" y="101.3">5V_S5</text>
<text x="263.4" y="101.3">5V_S0</text>
<text x="263.4" y="98.6">1D35V_S0</text>
<text x="248.3" y="104.1">3D3V_S5</text>
<text x="248.3" y="106.8">1D05V_S0</text>
<text x="263.4" y="104.1">3D3V_S0</text>
<text x="263.4" y="106.8">1D05V_VGA_S0</text>
<text x="248.3" y="109.6">3D3V_S0</text>
<text x="248.3" y="112.3">1D35V_S3</text>
<text x="263.4" y="109.6">3D3V_VGA_S0</text>
<text x="263.4" y="112.3">1D35V_VGA_S0</text>
</g>
<text font-size="1.2" fill="#fff" x="270.2" y="40.8">33</text>
<g font-size="1.2">
<text x="225" y="188.3">&lt;Core Design&gt;</text>
<text x="248.3" y="194.5">21F, 88, Sec.1, Hsin Tai Wu Rd., Hsichih,</text>
<text x="248.3" y="196">Taipei Hsien 221, Taiwan, R.O.C.</text>
<text x="225" y="198.6">Title</text>
<text x="225" y="202.7">Size</text>
<text x="230.5" y="202.7">Document Number</text>
<text x="270.2" y="202.7">Rev</text>
<text x="225" y="206.9">Date:</text>
<text x="225.9" y="204.3">C</text>
<text x="229.1" y="206.9">Friday, February 07, 2014</text>
<text x="252.4" y="206.9">Sheet</text>
<text x="257.9" y="206.9">2</text>
<text x="263.4" y="206.9">of</text>
<text x="270.2" y="206.9">104</text>
</g>
<g font-size="1">
<text x="28.8" y="1">5</text>
<text x="83.7" y="1">4</text>
<text x="138.6" y="1">3</text>
<text x="193.4" y="1">2</text>
<text x="248.3" y="1">1</text>
<text x=".4" y="27.9">D</text>
<text x="276.1" y="27.9">D</text>
<text x=".4" y="79.4">C</text>
<text x="276.1" y="79.4">C</text>
<text x=".4" y="130.8">B</text>
<text x="276.1" y="130.8">B</text>
<text x=".4" y="182.2">A</text>
<text x="276.1" y="182.2">A</text>
<text x="28.8" y="208.1">5</text>
<text x="83.7" y="208.1">4</text>
<text x="138.6" y="208.1">3</text>
<text x="193.4" y="208.1">2</text>
<text x="248.3" y="208.1">1</text>
</g>
</svg>
